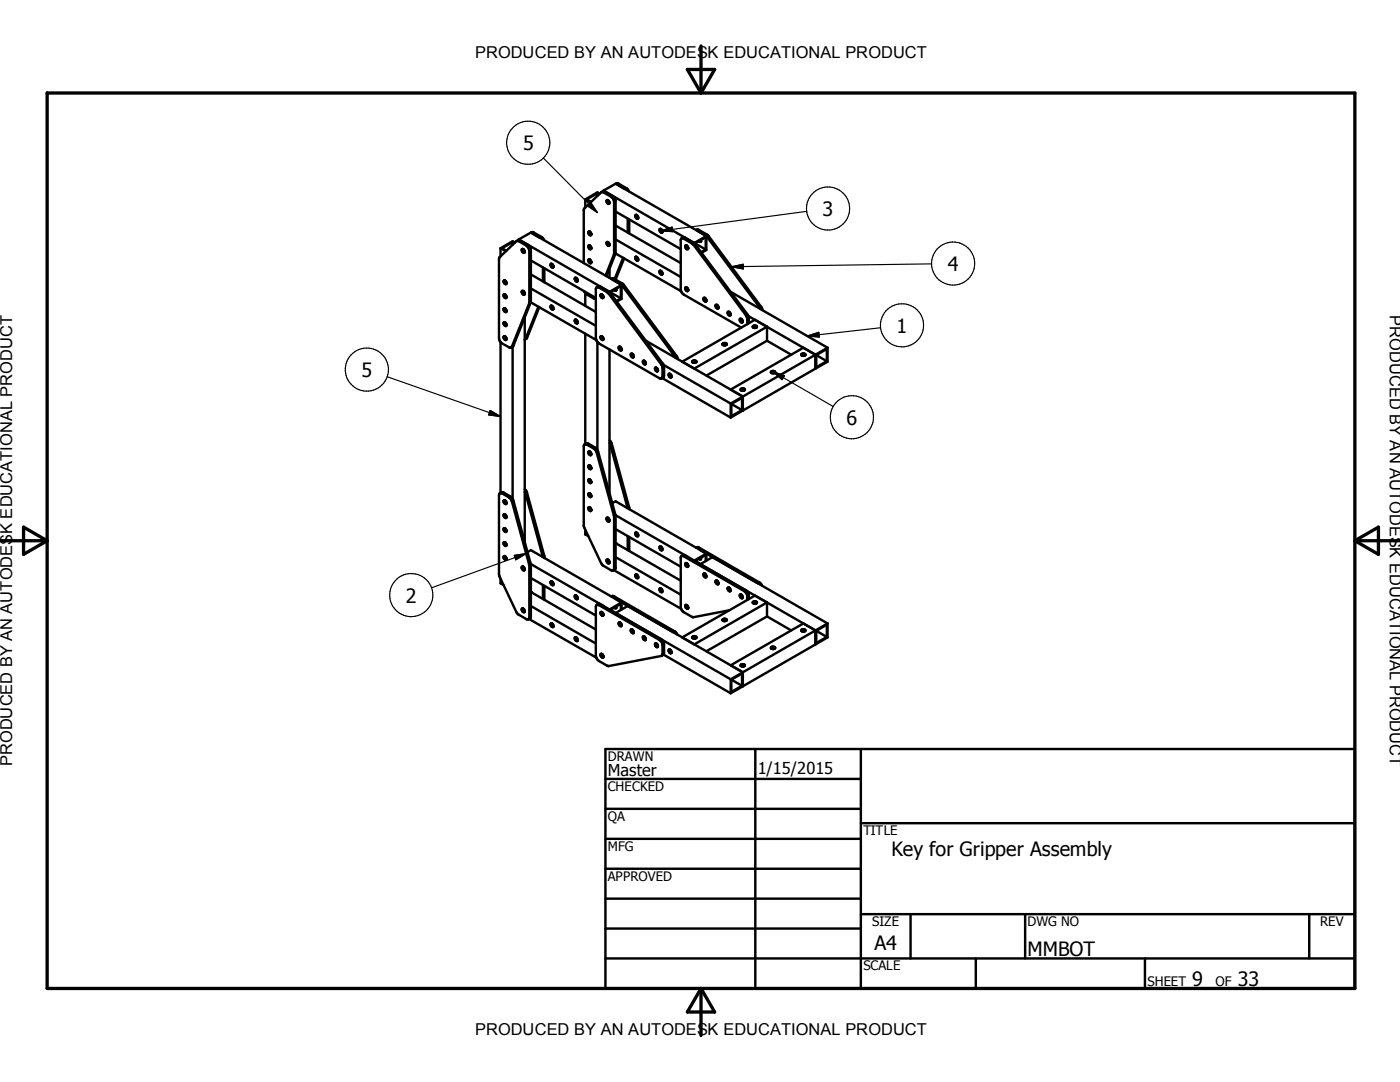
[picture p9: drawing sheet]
<svg xmlns="http://www.w3.org/2000/svg" width="279mm" height="216mm" viewBox="0 0 279 216" stroke-linecap="round" stroke-linejoin="round" font-family="sans-serif">
<g fill="none" stroke="#000" stroke-width=".48">
<path d="M116.8 39.8l1.1 .6M116.8 39.8v1.6M119.2 38.6l-2.1 1.2 .9 .5M119.2 38.6v.5M119.2 38.6l.4 .2M119.7 38.6l-.5-.2-2.4 1.4M120 38.3l.4-.2 .3 .1 1.7 1 .4 .8v10.6M120.4 38v.1M120.4 38l18.2 10.5M120.4 38l2.5-1.3 18.1 10.4M121.1 40a.4 .4 0 0 1 .5 .2 .4 .4 0 0 1-.2 .5l-.2-.2zM121.3 40l.3 .5"/>
<path d="M122.9 36.7l.4-.1 1.8 1 .4 .6M123.2 36.8l1.5 .9M99.6 51.4l3.5-3.3h.4l1.5 .9 .4 .4 .2 .5v10.5l-3.4 8.8-.3 .2-1.8-1-.4-.4-.1-.5zM99.9 49.5l1.1 .6M99.9 49.5v1.7M100.5 56a.41 .41 0 0 1 .5 .2 .41 .41 0 0 1-.1 .5l-.3-.2zM100.5 58.8a.42 .42 0 0 1 .5 .2 .42 .42 0 0 1-.1 .5l-.4-.4zM100.8 56l.3 .5M100.8 58.8l.3 .5M102.3 48.3l-2.1 1.2 .9 .5M102.3 48.3v.5M102.3 48.3l.3 .2"/>
<path d="M102.8 48.4l-.5-.3-2.4 1.4M103.5 47.8l18.1 10.4M103.5 47.8l2.4-1.4 18.2 10.4M103.5 47.8v.1M103.8 48l-.3-.1-.4 .2M104.2 49.7a.41 .41 0 0 1 .4 .2 .41 .41 0 0 1-.1 .5l-.3-.3zM104.2 58.1a.4 .4 0 0 1 .4 .2 .4 .4 0 0 1-.1 .5l-.3-.4zM104.4 49.7l.3 .5M104.4 58.1l.3 .5M105.3 48.8l.4 .4 .2 .7v10.4M105.9 52l13 7.5M105.9 57.6l13 7.4"/>
<path d="M105.9 54.8l13 7.5M106 46.4l.4-.1 1.8 1 .4 .6M106.2 46.6l1.5 .9M108.4 53.4v2.8M108.6 53.5v2.8M109.9 52.7a.46 .46 0 0 1 .5 .2 .46 .46 0 0 1-.1 .5 .55 .55 0 0 1-.4-.7zM110 52.6l.1 .4 .3 .3M114.8 55.4a.4 .4 0 0 1 .4 .3 .4 .4 0 0 1-.1 .5l-.4-.5zM114.9 55.4l.1 .5 .3 .2M116.5 52.5v-10.8l3.5-3.3 .3-.1 1.8 1 .3 .5 .2 .5v10.4l-1.7 4.3M116.6 58.1l.5 .7 1.6 .8h.2M116.8 58.5v2.5"/>
<path d="M117.5 46.3a.41 .41 0 0 1 .4 .2 .41 .41 0 0 1-.1 .5l-.3-.3zM117.5 49a.41 .41 0 0 1 .4 .2 .41 .41 0 0 1-.1 .5l-.3-.2zM117.5 51.8l.3 .1 .2 .3v.3a.47 .47 0 0 1-.5-.7zM117.7 46.2l.3 .5M117.7 49l.3 .5M117.7 51.8l.3 .5M119.1 57.4l.3-.1 2 1.2 10.7 14.4 .1 .5v1.7l-.1 .4h-.5l-12.1-7-.4-.4-.2-.6v-9.8zM119.1 57.3l.6-.2 2.1 1.3M119.9 58.8a.41 .41 0 0 1 .5 .2 .41 .41 0 0 1-.2 .5l-.3-.2zM120.1 58.8l.3 .5M121.1 48.3a.41 .41 0 0 1 .5 .2 .41 .41 0 0 1-.2 .5l-.3-.3zM121.3 48.3l.3 .5"/>
<path d="M121.6 53.6v1.8M121.6 58.2v.1M121.8 58.3l2.1 1.2M121.8 58.3l2.1-1.2v2.4M121.8 58.3v.1M121.8 58.4l10.6 14.3 .1 .5v1.7l-.1 .4-.4 .2M122 55.6h.6l1.8 1.1 10.6 14.2 .2 .7M122.2 55.8l1.7 .9M122.7 57.8l.3 .1M122.8 50.6l-1.7 4.5M122.8 50.6l13.1 7.5M122.9 47.8l13 7.5"/>
<path d="M122.9 45l13 7.5M122.9 42.2l13 7.5M123 57.7l-.1 .3-.3-.1M123.9 59.5l-.9 .6M124.1 56.8v2.8l-1 .6M124.1 56.8l-2.5 1.4M124.1 56.9l10.7 14.5M124.4 51.4l-1.7 4.3M124.6 51.6l-1.7 4.2M125.3 43.6v2.8M125.6 43.8v2.8M126.9 51.3a.46 .46 0 0 1 .4 .2 .46 .46 0 0 1-.1 .5 .54 .54 0 0 1-.3-.7z"/>
<path d="M126.9 42.9l.3 .2 .2 .4M126.9 42.9a.4 .4 0 0 0 0 .5 .4 .4 0 0 0 .5 .1M127 51.2l.1 .5 .3 .2M127 42.9l.1 .5 .3 .2M131.7 54a.4 .4 0 0 1 .4 .3 .4 .4 0 0 1-.1 .5l-.3-.3zM131.8 45.7l.3 .1 .1 .5M131.8 45.7a.4 .4 0 0 0-.1 .5 .4 .4 0 0 0 .5 .1M131.8 54v.4l.4 .3M131.8 45.7v.3l.4 .4M136.1 47.6h.2l2.1 1.3 10.5 14 .2 .6v1.2M136.8 49a.43 .43 0 0 1 .5 .2 .43 .43 0 0 1-.1 .5 .52 .52 0 0 1-.4-.7zM136.8 57.3a.45 .45 0 0 1 .5 .3 .45 .45 0 0 1-.1 .5 .56 .56 0 0 1-.4-.8z"/>
<path d="M137.1 57.4l.3 .5M137.1 49l.3 .5M138.6 48.5h.1M138.7 48.6v.1M138.7 48.6l2.1-1.3v2.5M138.7 48.6l2.1 1.2M138.7 48.7l10.5 14.1 .2 .7v1M138.7 48.7l-2.1-1.3h-.3l-.4 .4v10.1l.2 .5 .3 .4 11.5 6.6M138.9 45.9h.6l1.8 1.1 10.6 14.2 .3 .7M139.6 48l.3 .2M139.9 47.9l-.1 .4-.3-.2M140.4 59.5a.41 .41 0 0 1 .5 .2 .41 .41 0 0 1-.1 .5l-.4-.4z"/>
<path d="M140.7 59.5l.3 .5M140.8 49.8l-.9 .5M141 47.1l-2.4 1.4M141 47.1v2.8l-1 .5M141 47.1l10.8 14.6M145.8 58.2l19.4 11.2M99.9 68.2v30.2M100.5 61.6a.41 .41 0 0 1 .5 .2 .41 .41 0 0 1-.1 .5l-.4-.4zM100.5 64.4a.41 .41 0 0 1 .5 .2 .41 .41 0 0 1-.1 .5l-.4-.4zM100.5 67.2a.41 .41 0 0 1 .5 .1 .41 .41 0 0 1-.1 .6l-.3-.3zM100.8 61.5l.3 .6M100.8 64.3l.3 .6"/>
<path d="M100.8 67.1l.3 .5M102.3 69.2v30.3M102.3 69.2l-.3 .2M104.7 63.3v44.9M105.9 60.3l-3.6 8.9M105.9 60.3l13.1 7.6M107.4 61.2l-2.7 6.6 .5-.3 2.4-6.2M109.9 61a.46 .46 0 0 1 .5 .3 .46 .46 0 0 1-.1 .5 .55 .55 0 0 1-.4-.8zM110 61l.1 .3 .3 .4M114.8 63.8a.4 .4 0 0 1 .4 .2 .4 .4 0 0 1-.1 .5l-.3-.2zM114.9 63.8l.1 .5 .3 .2M116.8 66.6v22"/>
<path d="M119.2 68.2v21.6M119.9 67.2a.4 .4 0 0 1 .5 .2 .4 .4 0 0 1-.2 .5l-.3-.3zM120.1 67.1l.3 .5M121.6 69.7v28.7M123.5 69.2a.4 .4 0 0 1 .5 .2 .4 .4 0 0 1-.1 .5l-.4-.3zM123.8 69.2l.3 .5M125.9 70.6a.41 .41 0 0 1 .5 .2 .41 .41 0 0 1-.1 .5l-.4-.3zM126.2 70.6l.3 .5M128.3 72a.41 .41 0 0 1 .5 .2 .41 .41 0 0 1-.1 .5l-.3-.2zM128.6 72l.3 .5M128.9 68l19.3 11.1M130.8 73.3a.45 .45 0 0 1 .5 .3 .45 .45 0 0 1-.2 .5 .51 .51 0 0 1-.3-.8z"/>
<path d="M131 73.4l.3 .5M132.2 75.4l13.6 7.9M132.4 72.8l13.4 7.7M133.5 74.6a.4 .4 0 0 1 .4 .2 .4 .4 0 0 1-.1 .5l-.3-.3zM133.6 74.6v.3l.4 .3M138.2 72.1a.45 .45 0 0 1 .4-.2 .45 .45 0 0 1 .4 .4 .45 .45 0 0 1-.5 .1 .45 .45 0 0 1-.3-.3zM138.2 72.3l.3-.2 .5 .2M142.8 60.9a.41 .41 0 0 1 .5 .2 .41 .41 0 0 1-.1 .5l-.3-.2zM143.1 60.9l.3 .5M144.2 68.8l.3-.2 .5 .2M144.2 68.6a.43 .43 0 0 1 .5-.2 .43 .43 0 0 1 .3 .4 .43 .43 0 0 1-.5 .1 .43 .43 0 0 1-.3-.3zM145.2 62.3a.41 .41 0 0 1 .5 .2 .41 .41 0 0 1-.1 .5l-.4-.4z"/>
<path d="M145.5 62.3l.3 .5M147.7 63.6a.41 .41 0 0 1 .4 .2 .41 .41 0 0 1-.1 .6l-.3-.4zM147.8 77.8l.5 .2 .3-.2M147.8 77.8a.41 .41 0 0 1 .4-.3 .41 .41 0 0 1 .4 .3M147.8 77.8l.4-.1 .4 .1M147.9 63.6l.3 .6M148.2 79.1v2.8M148.2 79.1l-2.4 1.4M149.3 63.1l13.4 7.7M150.3 65.3l.3-.2 .4 .2M150.7 63.8l-14.6 8.4 2.5 1.3 14.5-8.3v2.8M150.8 65.1v.3"/>
<path d="M150.9 65.2v.2M150.9 65.4h-.1M151 65.3l.1-.1a.48 .48 0 0 0-.9 0l.2 .2h.4M151 65.3l-.1 .1M153.1 68l4.8 2.8M153.1 68l-12.1 6.9M153.9 74.3l.3-.1 .5 .1M154 74.1a.36 .36 0 0 1 .4-.1 .36 .36 0 0 1 .2 .4 .41 .41 0 0 1-.5 .1 .41 .41 0 0 1-.2-.3zM159.9 70.9l.4-.2 .4 .2M159.9 70.7a.38 .38 0 0 1 .5-.2 .38 .38 0 0 1 .2 .5h-.5zM160.3 69.4l-14.5 8.3M160.5 70.7v.3"/>
<path d="M162.7 70.8v2.7M162.7 73.5l-16.9 9.8M162.7 70.8l-14.5 8.3M162.9 70.9l2.1-1.3v2.5M162.9 70.9v2.4l2.1-1.2M162.9 70.9l2.1 1.2M165.2 69.4v2.8l-2.5 1.3M165.2 69.4l-2.5 1.4M99.7 98.5h.5l1.4 .8 .5 .5 3.5 12.8v10.6l-.2 .4-.4-.1-1.6-.9-.3-.3-3.5-7.4v-16.1zM99.8 98.4l.4-.2 .3 .1 1.4 .8 .5 .6 3.5 12.9M100.5 99.9a.41 .41 0 0 1 .5 .2 .41 .41 0 0 1-.1 .5l-.4-.4zM100.8 99.8l.3 .6"/>
<path d="M104.7 97.6l.5 .7 3.4 12.5v.5M104.7 98.1l3.6 13.1M116.6 88.8l.4-.1 1.5 .8 .6 .8 3.5 12.7v10.4l-.3 .4h-.4l-1.7-1.1-3.7-7.5zM116.7 88.7l.4-.2h.3l1.4 .8 .4 .4M117.5 92.9a.41 .41 0 0 1 .4 .2 .41 .41 0 0 1-.1 .5l-.3-.2zM117.5 95.7a.41 .41 0 0 1 .4 .2 .41 .41 0 0 1-.1 .5l-.3-.2zM117.5 98.5h.3l.2 .5a.41 .41 0 0 1-.5 0 .41 .41 0 0 1 0-.5zM117.5 90.1l.3 .1 .2 .5a.4 .4 0 0 1-.5-.1 .4 .4 0 0 1 0-.5zM117.7 98.5l.3 .5M117.7 90.1l.3 .5M117.7 92.9l.3 .5M117.7 95.7l.3 .5"/>
<path d="M119.2 89.7l3.6 13.1M121.6 87.8l.5 .8 3.5 13M121.6 88.4l3.6 13M145.8 80.5v2.8M146 80.6v2.4l2.1-1.2M146 80.6l2.1 1.2M146 80.6l2.1-1.2v2.4M99.9 115.5v.9l.6 .3M100.5 102.7a.41 .41 0 0 1 .5 .2 .41 .41 0 0 1-.1 .5l-.3-.2zM100.5 105.4a.41 .41 0 0 1 .5 .2 .41 .41 0 0 1-.1 .5l-.4-.3zM100.5 108.2a.42 .42 0 0 1 .5 .2 .42 .42 0 0 1-.1 .5l-.4-.3zM100.5 111a.41 .41 0 0 1 .5 .2 .41 .41 0 0 1-.1 .5l-.4-.3z"/>
<path d="M100.8 108.2l.3 .5M100.8 102.6l.3 .6M100.8 105.4l.3 .5M100.8 111l.3 .5M104.2 113.1a.4 .4 0 0 1 .4 .2 .4 .4 0 0 1-.1 .5l-.3-.3zM104.4 113.1l.3 .5M105.3 110.2l.6-.4 42.3 24.3M105.9 112.6v10.4l-.1 .3-.3 .3M105.9 112.5l14.5 8.4M105.9 118.1l13 7.5M105.9 115.3l13 7.5M108.4 116.7v2.8"/>
<path d="M108.6 116.9v2.8M109.9 116a.46 .46 0 0 1 .5 .3 .46 .46 0 0 1-.1 .5 .54 .54 0 0 1-.4-.8zM110 116l.1 .4 .3 .3M114.8 118.8a.4 .4 0 0 1 .4 .3 .4 .4 0 0 1-.1 .4l-.4-.4zM114.9 118.8l.1 .5 .3 .2M116.8 105.7v1l.6 .3M117.5 101.3h.3l.2 .5a.4 .4 0 0 1-.5 0 .4 .4 0 0 1 0-.5zM117.7 101.2l.3 .6M121.1 103.4a.41 .41 0 0 1 .5 .2 .41 .41 0 0 1-.2 .5l-.3-.4zM121.1 111.7a.49 .49 0 0 1 .5 .7 .45 .45 0 0 1-.5-.2 .45 .45 0 0 1 0-.5zM121.3 111.7l.3 .5M121.3 103.3l.3 .6"/>
<path d="M122 119l.2-.1 .4 .1 12.2 7 .4 .6M122.2 100.4l.7-.4 18.1 10.5M122.5 113.8l13.4 7.7M122.8 102.8l.1 10.5-.1 .3-.4 .2M122.8 102.8l14.6 8.4M122.9 105.6l13 7.5M122.9 111.2l13 7.5M122.9 108.4l13 7.5M125.3 107v2.8M125.6 107.2v2.8M126.9 106.2a.42 .42 0 0 0 0 .6 .42 .42 0 0 0 .5 .1M126.9 106.2l.3 .2 .2 .5"/>
<path d="M126.9 114.6a.41 .41 0 0 0 0 .5 .41 .41 0 0 0 .5 .2M126.9 114.6l.3 .2 .2 .5M127 106.2l.1 .5 .3 .2M127 114.6v.4l.4 .3M131.8 109a.4 .4 0 0 0-.1 .6 .4 .4 0 0 0 .5 .1M131.8 109l.3 .2 .1 .5M131.8 117.4a.41 .41 0 0 0-.1 .5 .41 .41 0 0 0 .5 .2M131.8 117.4l.3 .3 .1 .4M131.8 109v.4l.4 .3M131.8 117.4v.4l.4 .3M136 110.9l.4-.2 .3 .1 26 15v2.8M136.8 112.4a.43 .43 0 0 1 .5 .2 .43 .43 0 0 1-.1 .5 .54 .54 0 0 1-.4-.7z"/>
<path d="M137.1 112.4l.3 .5M138.9 109.3l.2-.1h.4l12.2 7.1 .4 .6M139.6 111.4l.3 .2M139.8 109.8l25.4 14.6M139.9 111.3v.3l-.4-.1M140.4 114.5a.42 .42 0 0 1 .5 .2 .42 .42 0 0 1-.1 .5l-.4-.3zM140.7 114.5l.3 .5M140.8 112v-1.3l-2.1 1.3 .9 .5M141 110.5v1.4M141 110.5l-2.4 1.4M142.2 111.2l-2.4 1.4M142.8 115.9a.42 .42 0 0 1 .5 .2 .42 .42 0 0 1-.1 .5l-.4-.4z"/>
<path d="M143.1 115.9l.3 .5M145.2 117.3a.41 .41 0 0 1 .5 .2 .41 .41 0 0 1-.1 .5l-.3-.2zM145.5 117.3l.3 .5M147.9 118.7l.3 .5M147.9 118.7l.3 .4M147.9 118.7l-.1-.1a.37 .37 0 0 0-.1 .5 .37 .37 0 0 0 .5 .1v-.1M148.8 117.8l.6 .7v1M149.1 119.7a1.64 1.64 0 0 0-.2-1.4l-.4-.3-12.1-7-.3-.1-.2 .2v10.2l.3 .6 1.9 1.2 .3 .1 7.1-1.4M104.2 121.5a.47 .47 0 0 1 .5 .6 .45 .45 0 0 1-.5-.1 .45 .45 0 0 1 0-.5zM104.4 121.4l.3 .6M105.6 123.5l13.4 7.7M105.9 120.9l13 7.5"/>
<path d="M109.9 124.4a.44 .44 0 0 1 .5 .2 .44 .44 0 0 1-.1 .5 .53 .53 0 0 1-.4-.7zM110 124.3l.1 .4 .3 .4M114.8 127.1l.4 .2 .1 .5M114.8 127.1a.41 .41 0 0 0 0 .6 .41 .41 0 0 0 .5 .1M114.9 127.1l.1 .5 .3 .2M119.1 120.7l.4-.2 .3 .1 26 14.9M119.1 120.7h.4l12.3 7.1 .3 .4 .1 .5-.1 2-.2 .2-10.4 2-2-1-.4-.4-.2-.7v-9.7zM119.9 122.2v-.1a.43 .43 0 0 1 .5 .3 .43 .43 0 0 1-.2 .5l-.3-.3zM119.9 130.5a.43 .43 0 0 1 .5 .2 .43 .43 0 0 1-.2 .5l-.3-.3zM120.1 122.1l.3 .5M120.1 130.5l.3 .5M121.6 121.6l2.5-1.4v1.4"/>
<path d="M122.6 121.3l.2 .1 .2-.1M122.7 121.2l.3 .1M123 121v.3M123.5 124.2a.4 .4 0 0 1 .5 .3 .4 .4 0 0 1-.1 .5l-.4-.4zM123.8 124.2l.3 .6M123.9 121.7v-1.2l-2.1 1.2 .9 .5M125.3 120.9l-2.4 1.4M125.9 125.6a.41 .41 0 0 1 .5 .2 .41 .41 0 0 1-.1 .6l-.4-.4zM126.2 125.6l.3 .6M128.3 127a.42 .42 0 0 1 .5 .2 .42 .42 0 0 1-.1 .6l-.4-.4zM128.6 127l.3 .5M130.7 128.4a.41 .41 0 0 1 .5 .2 .41 .41 0 0 1-.1 .5l-.3-.2z"/>
<path d="M131 128.4l.3 .5M131.9 127.5l.6 .7-.1 2.4M132.4 130.6l-.4 .2M132.4 130.6l13.4 7.7M133.6 129.6v.3l.4 .4M133.6 129.6l.3 .2 .1 .5M133.6 129.6a.41 .41 0 0 0-.1 .5 .41 .41 0 0 0 .5 .2M136.8 120.8a.41 .41 0 0 1 .5 .2 .41 .41 0 0 1-.1 .5l-.4-.2zM137.1 120.7l.3 .6M138.2 127.3l.3-.2 .5 .2M138.2 127.1a.44 .44 0 0 1 .4-.2 .44 .44 0 0 1 .4 .4l-.7 .1zM144.2 123.8l.3-.2 .5 .2"/>
<path d="M144.3 123.5a.39 .39 0 0 1 .4-.1 .39 .39 0 0 1 .3 .4 .44 .44 0 0 1-.5 .2 .44 .44 0 0 1-.3-.4zM145.8 135.5v2.8M146 135.6v2.5l2.1-1.3M146 135.6l2.1-1.2v2.4M146 135.6l2.1 1.2M147.8 132.7l.2-.2 .6 .1a.38 .38 0 0 1-.4 .5 .38 .38 0 0 1-.4-.4zM147.8 132.9l.4-.2 .4 .2M148.2 134.1v2.8M148.2 134.1l-2.4 1.4M150.2 120.3l.3 .2 .3-.1M150.2 120.3a.41 .41 0 0 1 .5-.3 .41 .41 0 0 1 .3 .3l-.1 .1M150.3 120.3l.3-.1 .4 .1"/>
<path d="M150.8 120.2v.3M150.9 120.2v.2M150.9 120.4h-.1M153.1 123l4.8 2.8M153.1 120.2v2.8M153.1 120.2l-14.5 8.4M153.1 123l-12.1 7M153.1 120.2l-2.4-1.4-14.6 8.4M153.9 129.3a.4 .4 0 0 1 .4-.3 .4 .4 0 0 1 .4 .4M153.9 129.3l.4 .2 .4-.1M153.9 129.3l.3-.1 .5 .1M159.9 125.7a.38 .38 0 0 1 .5-.2 .38 .38 0 0 1 .2 .5 .42 .42 0 0 1-.4 .1 .42 .42 0 0 1-.3-.4z"/>
<path d="M159.9 125.9l.4-.2 .4 .2M160.3 124.4l-14.5 8.4 2.4 1.3M160.5 125.7v.3M162.7 128.6l-16.9 9.7M162.9 125.9l2.1 1.2M162.9 125.9l2.1-1.2v2.4M162.9 125.9v2.4l2.1-1.2M165.2 124.4l-17 9.7M165.2 124.4v2.8l-2.5 1.4M120.8 155.4h51M120.8 149.5h149.6v47.7h-149.6zM150.7 149.5v47.7"/>
<path d="M171.8 149.5v47.7M120.8 161.4h51M120.8 167.4h51M120.8 173.3h51M120.8 179.3h51M171.8 164.3h98.6M120.8 185.3h51M120.8 191.2h149.6M171.8 182.4h98.6M181.7 182.4v8.8M194.7 191.2v6M204.6 182.4v8.8"/>
<path d="M228.5 191.2v6M261.3 182.4v8.8"/>
</g>
<g fill="none" stroke="#000" stroke-width=".33">
<path d="M120.7 38.2l-.3 .2M122.2 39.1l-.3 .1M123.5 36.7l-.3 .1M125 37.5l-.3 .2M103.8 48l-.3 .1M105.3 48.8l-.3 .2M105.9 49.9l-.3 .2M106.5 46.4l-.3 .2M108.1 47.3l-.4 .2M119.8 57.2l-.3 .2M121.5 58.1l-.3 .2M121.8 58.4l-.3 .2"/>
<path d="M122.6 55.6l-.4 .2M122.8 50.7l-.3 .1M122.9 40.1l-.3 .2M122.9 50.4l-.3 .2M124.2 56.6l-.3 .1M124.5 56.9l-.3 .1M136.7 47.5l-.3 .1M138.4 48.4l-.3 .2M138.7 48.7l-.3 .2M139.5 45.9l-.3 .2M141.1 46.8l-.3 .2M141.4 47.1l-.3 .2"/>
<path d="M102.5 69l-.3 .2M105.2 67.5l-.3 .1M105.9 60.4l-.3 .2M105.9 60.2l-.3 .2M132.2 72.5l-.3 .2M132.5 74.9l-.3 .2M132.5 73.2l-.3 .2M135 70.9l-.3 .2M149.2 62.8l-.3 .1M149.4 63.5l-.3 .2M151.9 61.2l-.3 .2M100.5 98.3l-.3 .2"/>
<path d="M101.9 99.1l-.3 .2M102.5 99.9l-.3 .1M105.2 98.3l-.3 .2M117.4 88.5l-.3 .2M118.8 89.3l-.3 .2M119.4 90.1l-.3 .2M122.1 88.6l-.3 .1M105.9 112.4l-.3 .2M105.9 112.7l-.3 .2M108.6 110.8l-.3 .2M108.6 111.1l-.1 .1M122.6 119l-.4 .2"/>
<path d="M122.8 102.7l-.3 .1M122.9 113.3l-.3 .1M122.9 102.9l-.3 .2M125.5 101.1l-.3 .2M125.6 101.4l-.2 .1M136.7 110.8l-.3 .2M139.5 109.2l-.3 .2M148.8 117.8l-.3 .2M149.4 118.8l-.3 .2M151.6 116.2l-.4 .2M105.9 123l-.3 .2M119.8 120.6l-.3 .1"/>
<path d="M131.9 127.5l-.3 .2M132.5 128.6l-.3 .1M132.5 130.3l-.3 .2M134.6 126l-.3 .2"/>
</g>
<g fill="#000">
<circle cx="105.9" cy="118.1" r=".24"/>
<circle cx="122.9" cy="108.4" r=".24"/>
</g>
<path d="M9.4 18.6h261v178.6h-261zM137.2 13.9h5.4l-2.7 4.7zM139.9 9.2v9.4M0 107.9h9.4M4.7 105.2l4.7 2.7-4.7 2.7zM270.4 107.9h9M270.4 107.9l4.7-2.7v5.4zM139.9 197.2v9.4M139.9 197.2l2.7 4.7h-5.4z" fill="none" stroke="#000" stroke-width=".66"/>
<g fill="none" stroke="#000" stroke-width=".23">
<path d="M108.4 31.5l10.8 10.9M117.2 41.1l.7-.7 1.3 2zM131.9 46.1l2.2-.8 .2 .9zM146 53.2l2.3-.5v1zM161 42.2l-29.1 3.9M185.9 52.7l-39.9 .5M77.3 75.2l22.6 7.9M154.3 74.2l12 6.9M154.3 74.2l2.3 .7-.5 .9zM161.1 67l2.3-.7 .1 1zM175.7 65.4l-14.6 1.6M97.8 81.9l2.1 1.2-2.4-.3z"/>
<path d="M102.6 110.8l2.4-.3-2.1 1.2zM105 110.5l-18.9 6.8"/>
<circle cx="105.4" cy="28.5" r="4.3"/>
<circle cx="165.3" cy="41.6" r="4.3"/>
<circle cx="190.2" cy="52.6" r="4.3"/>
<circle cx="73.2" cy="73.7" r="4.3"/>
<circle cx="180" cy="64.9" r="4.3"/>
<circle cx="170" cy="83.2" r="4.3"/>
<circle cx="82.1" cy="118.7" r="4.3"/>
</g>
<path d="M117.2 41.1l.7-.7 1.3 2zM131.9 46.1l2.2-.8 .2 .9zM146 53.2l2.3-.5v1zM154.3 74.2l2.3 .7-.5 .9zM161.1 67l2.3-.7 .1 1zM97.8 81.9l2.1 1.2-2.4-.3zM102.6 110.8l2.4-.3-2.1 1.2z" fill="#000" stroke="#000" stroke-width=".23"/>
<g font-size="3.9">
<text x="104.4" y="30">5</text>
<text x="164.2" y="43.1">3</text>
<text x="189.1" y="54">4</text>
<text x="178.9" y="66.4">1</text>
<text x="72.1" y="75.2">5</text>
<text x="168.9" y="84.8">6</text>
<text x="81" y="120.2">2</text>
<text x="177.9" y="170.8">Key for Gripper Assembly</text>
<text x="174.5" y="189.5">A4</text>
<text x="205.1" y="190.8">MMBOT</text>
<text x="237.9" y="196.7">9</text>
<text x="247.1" y="196.7">33</text>
</g>
<g font-size="3.3">
<text x="94.8" y="11.6">PRODUCED BY AN AUTODESK EDUCATIONAL PRODUCT</text>
<text x="277.4" y="62.9" transform="rotate(90 277.4 62.9)">PRODUCED BY AN AUTODESK EDUCATIONAL PRODUCT</text>
<text x="2.5" y="152.9" transform="rotate(-90 2.5 152.9)">PRODUCED BY AN AUTODESK EDUCATIONAL PRODUCT</text>
<text x="121.3" y="154.9">Master</text>
<text x="151.2" y="154.4">1/15/2015</text>
<text x="94.8" y="206.6">PRODUCED BY AN AUTODESK EDUCATIONAL PRODUCT</text>
</g>
<g font-size="2.6">
<text x="121.3" y="151.8">DRAWN</text>
<text x="121.3" y="157.8">CHECKED</text>
<text x="121.3" y="163.8">QA</text>
<text x="172.3" y="166.6">TITLE</text>
<text x="121.3" y="169.8">MFG</text>
<text x="121.3" y="175.8">APPROVED</text>
<text x="174.1" y="184.8">SIZE</text>
<text x="205.1" y="184.8">DWG NO</text>
<text x="263.5" y="184.8">REV</text>
<text x="172.3" y="193.6">SCALE</text>
<text x="229" y="196.7">SHEET</text>
<text x="242.6" y="196.7">OF</text>
</g>
</svg>
